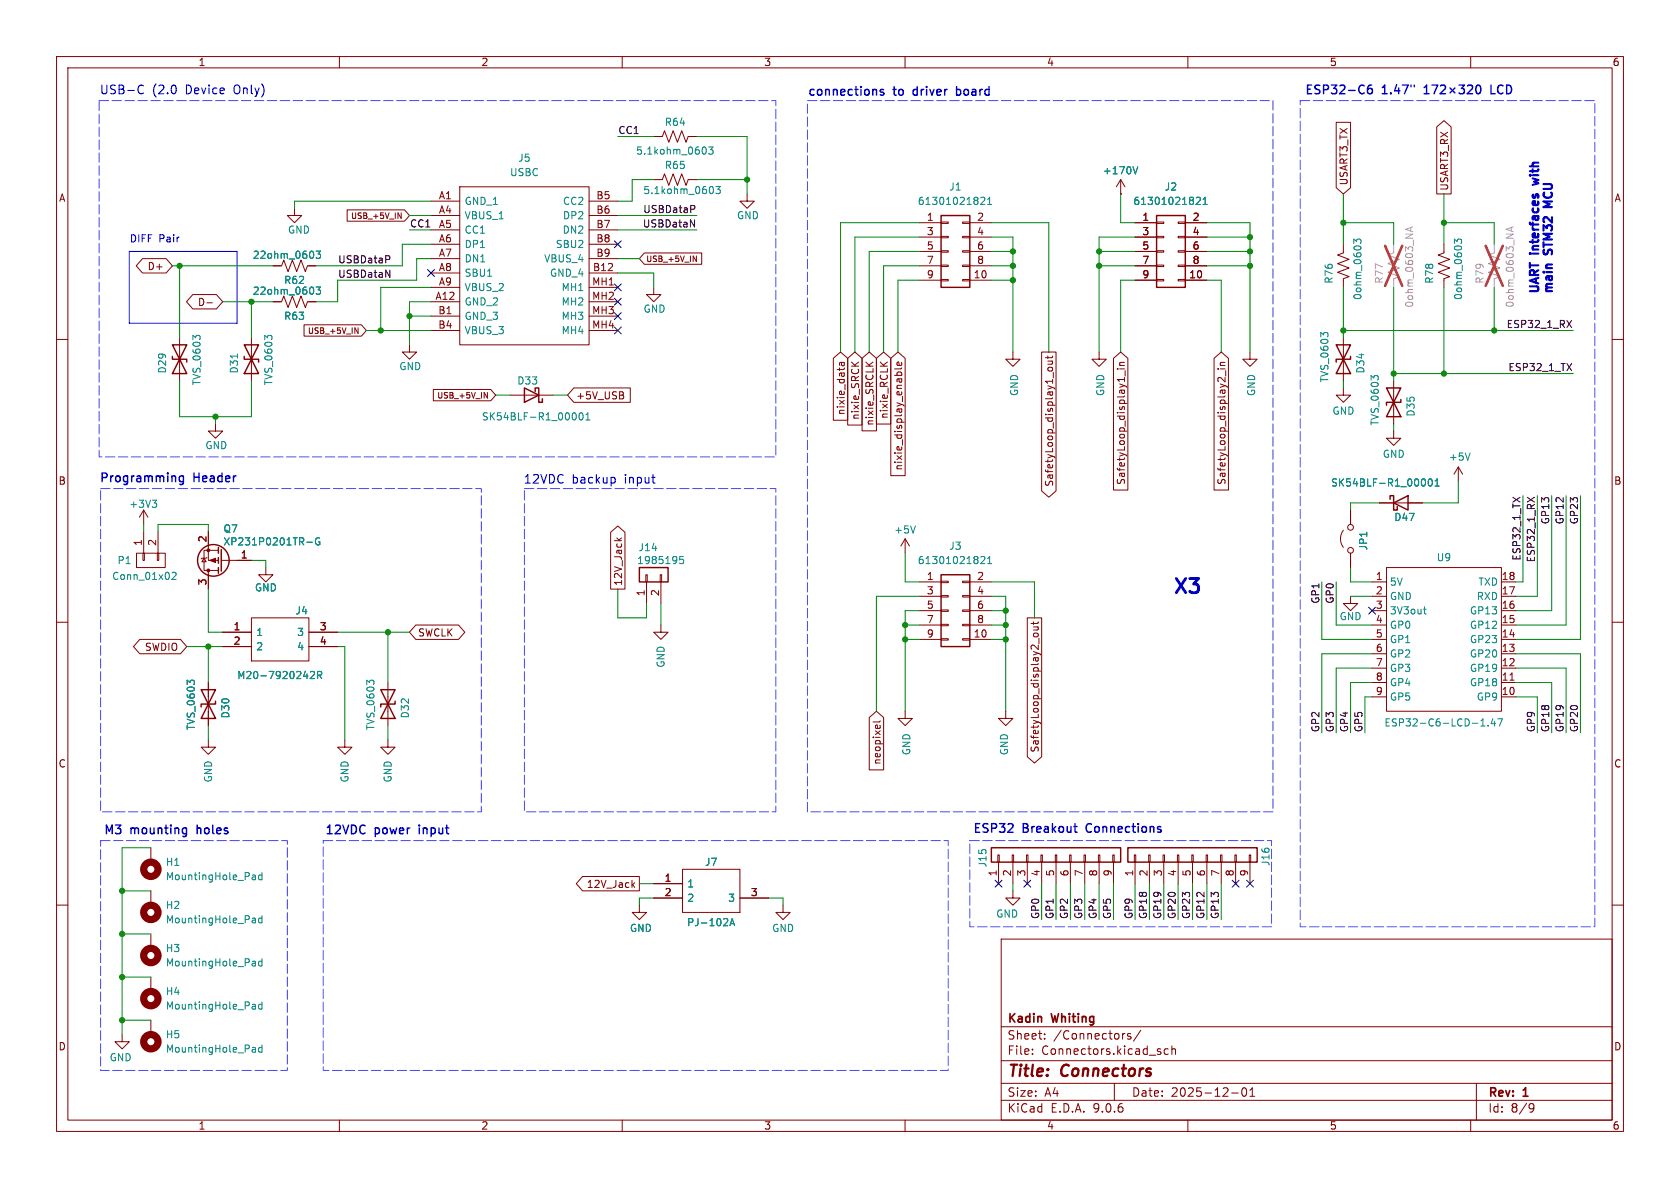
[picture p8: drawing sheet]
<svg xmlns="http://www.w3.org/2000/svg" width="297mm" height="210mm" viewBox="0 0 297 210" stroke-linecap="round" stroke-linejoin="round" font-family="sans-serif">
<g fill="none" stroke="#840000" stroke-width=".18">
<path d="M10 10h277v190h-277zM12 12h273v186h-273zM60 10v2M110 10v2M160 10v2M210 10v2M260 10v2M52.1 36.8v1.3h1.2l-1.2 1.3-1.3-1.3h1.3M61.4 37.1h10.1l.9 1-.9 1h-10.1zM70.4 37.6l.5 1v-1M76.2 35.6h5.1M76.2 38.1h5.1"/>
<path d="M81.3 33h22.8v28h-22.8zM104.1 35.6h5.1M104.1 38.1h5.1M115.6 24.1h1.5l.4-1 .7 2 .8-2 .8 2 .7-2 .8 2 .4-1h1.5M115.6 31.8h1.5l.4-1.1 .7 2.1 .8-2.1 .8 2.1 .7-2.1 .8 2.1 .4-1h1.5M132.1 34.3v1.3h1.2l-1.2 1.2-1.3-1.2h1.3M162.6 39.4h3.8M166.4 39.2h1.2v.3h-1.2zM170.2 39.2h1.2v.3h-1.2zM171.4 39.4h3.9M198.1 34.3h.1M198.1 31.8l-.7 1.2"/>
<path d="M198.1 31.8l.8 1.2M198.1 31.8v2.5M200.7 39.4h3.8M204.5 39.2h1.2v.3h-1.2zM208.3 39.2h1.2v.3h-1.2zM209.5 39.4h3.9M236.2 21.6h2.6v11.6l-1.3 1.1-1.3-1.1zM254 22.4l1.3-1.1 1.2 1.1v11.9h-2.5zM25.2 45.7h4.2l1.1 1.3-1.1 1.3h-4.2l-1.1-1.3zM31.7 59.7v7.6M34.1 52.1h4.2l1.1 1.2-1.1 1.3h-4.2l-1.1-1.3zM36.6 53.5h.9"/>
<path d="M44.4 59.7v7.6M48.3 47h1.5l.4-1 .7 2 .8-2 .8 2 .7-2 .8 2 .4-1h1.5M48.3 53.3h1.5l.4-1 .7 2.1 .8-2.1 .8 2.1 .7-2.1 .8 2.1 .4-1.1h1.5M53.7 57.4h10.2l.9 1-.9 1h-10.2zM62.7 57.9l.6 1v-1M76.2 53.3h5.1M76.2 40.6h5.1M76.2 43.2h5.1M76.2 45.7h5.1M76.2 48.3h5.1M76.2 50.8h5.1M76.2 55.9h5.1"/>
<path d="M76.2 58.4h5.1M104.1 53.3h5.1M104.1 40.6h5.1M104.1 43.2h5.1M104.1 45.7h5.1M104.1 48.3h5.1M104.1 50.8h5.1M104.1 55.9h5.1M104.1 58.4h5.1M113.9 44.7h10.2v2h-10.2l-.9-1zM115.6 50.8v1.3h1.2l-1.2 1.2-1.3-1.2h1.3M122.5 45.2l.6 1v-1"/>
<path d="M162.6 47h3.8M162.6 41.9h3.8M162.6 44.5h3.8M162.6 49.5h3.8M166.4 41.8h1.2v.2h-1.2zM166.4 44.3h1.2v.3h-1.2zM166.4 46.9h1.2v.2h-1.2zM166.4 49.4h1.2v.3h-1.2zM170.2 41.8h1.2v.2h-1.2zM170.2 44.3h1.2v.3h-1.2zM170.2 46.9h1.2v.2h-1.2zM170.2 49.4h1.2v.3h-1.2z"/>
<path d="M171.4 47h3.9M171.4 41.9h3.9M171.4 44.5h3.9M171.4 49.5h3.9M200.7 47h3.8M200.7 41.9h3.8M200.7 44.5h3.8M200.7 49.5h3.8M204.5 41.8h1.2v.2h-1.2zM204.5 44.3h1.2v.3h-1.2zM204.5 46.9h1.2v.2h-1.2zM204.5 49.4h1.2v.3h-1.2z"/>
<path d="M208.3 41.8h1.2v.2h-1.2zM208.3 44.3h1.2v.3h-1.2zM208.3 46.9h1.2v.2h-1.2zM208.3 49.4h1.2v.3h-1.2zM209.5 47h3.9M209.5 41.9h3.9M209.5 44.5h3.9M209.5 49.5h3.9M237.5 43.2v1.5l-1 .4 2 .7-2 .8 2 .8-2 .7 2 .8-1 .4v1.5M237.5 59.7v7.6M255.3 43.2v1.5l-1 .4 2 .7-2 .8 2 .8-2 .7 2 .8-1 .4v1.5M10 60h2"/>
<path d="M38.1 74.9v1.3h1.3l-1.3 1.3-1.3-1.3h1.3M72.4 61v1.2h1.3l-1.3 1.3-1.3-1.3h1.3M76.6 68.8h10.2l.8 1.1-.8 1h-10.2zM85.6 69.4l.6 1v-1M90.2 69.9h7.6M101.4 68.6h10v2.5h-10l-1.1-1.2zM110 69.9l.3 .2-.1 .3-.2 .1M110.1 69.3l.1 .2-.1 .3M147.3 63.3l1.3-1.1 1.3 1.1v11h-2.6zM148.7 64.1l.1 .4 .2 .2 .3-.2-.1-.4M149.3 64.1h-.8v.5M149.9 63.3l1.2-1.1 1.3 1.1v11.8h-2.5z"/>
<path d="M150.5 64l.8 .7M151.8 64l-.7 .5M152.4 63.3l1.3-1.1 1.2 1.1v12.9h-2.5zM153.1 64l.7 .7M154.3 64l-.7 .5M154.9 63.3l1.3-1.1 1.3 1.1v11.7h-2.6zM155.6 64l.7 .7M156.9 64l-.7 .5M157.5 63.3l1.2-1.1 1.3 1.1v20.8h-2.5zM158.6 66.4v-.4l.2-.2 .6 .1v.5M159.4 64.1v.3l-.2 .2-.6-.1v-.4l.3-.1 .1 .6M159.4 65l-.2 .2h-1"/>
<path d="M179.1 62.2v1.3h1.2l-1.2 1.3-1.3-1.3h1.3M184.1 62.2h2.6v24.6l-1.3 1.1-1.3-1.1zM185.2 62.9v.5M185.2 63.8h.9M185.3 65l.5-.1 .2 .1 .1 .3-.3 .3h-.3l-.3-.3zM186 63.8l.1 .2-.1 .3-.8 .1M186.1 62.9l-.2 .3h-1.1M194.3 62.2v1.3h1.3l-1.3 1.3-1.3-1.3h1.3M196.8 63.3l1.3-1.1 1.3 1.1v23.3h-2.6zM197.5 65.2h.1M197.9 65.2h.9M197.9 64.6h.9"/>
<path d="M198.8 64.1h-.8l-.1 .3 .2 .2M198.9 65.5v1M214.6 63.3l1.3-1.1 1.3 1.1v23.3h-2.6zM215.3 65.2h.1M215.7 65.2h.9M215.7 64.6h.9M216.6 64.1h-.8l-.1 .3 .1 .2M216.7 65.5v1M221 62.2v1.3h1.2l-1.2 1.3-1.3-1.3h1.3M237.5 68.6v1.3h1.3l-1.3 1.2-1.3-1.2h1.3M246.4 76.2v1.3h1.2l-1.2 1.2-1.3-1.2h1.3M246.4 67.3v7.6"/>
<path d="M285 60h2M24.1 97.8h5.1v2.5h-5.1zM25.3 97.8h.2v1.3h-.2zM25.4 90.2v2.5M25.4 94v3.8M25.4 90.2l.8 1.2M25.4 90.2l-.8 1.2M27.8 97.8h.3v1.3h-.3zM27.9 94v3.8M36.1 98.7l.3 .6h-.7zM36.6 98.6l-.2 .1h-.7l-.1 .1M36.8 94v5.1h1.8"/>
<path d="M38.6 97.3h-2.5v3.5h2.5M39.1 99.1h5.3M107.9 94.1l1.3-1.1 1.3 1.1v10h-2.6zM109 95.1l.5 .5M109.9 95.1l-.5 .4M160 95.3l-.7 1.2M160 95.3l.8 1.2M160 95.3v2.5M237.5 93.7a2.54 2.54 0 0 0 0 3.1M238.8 90.2v2.5M238.8 97.8v2.5M243.8 88.9h7.7"/>
<path d="M257.8 82.6l-.8 1.2M257.8 82.6l.8 1.2M257.8 82.6v2.5M10 110h2M24.7 113h7.2l1.1 1.3-1.1 1.3h-7.2l-1.1-1.3zM36.8 100.8v3.3M39.4 114.3h5M39.4 111.8h5M44.4 109.2h10.2v7.6h-10.2zM47 100.3v1.3h1.3l-1.3 1.3-1.3-1.3h1.3M54.6 114.3h5.1M54.6 111.8h5.1"/>
<path d="M73.5 110.5h7.6l1.1 1.3-1.1 1.2h-7.6l-1.1-1.2zM114.2 101.6h.2v1.3h-.2zM114.3 102.9v3.8M116.7 101.6h.3v1.3h-.3zM116.8 110.5v1.3h-1.2l1.2 1.2 1.3-1.2h-1.3M116.8 102.9v3.8M162.6 102.9h3.8M162.6 105.4h3.8M162.6 108h3.8M162.6 110.5h3.8M162.6 113h3.8M166.4 102.7h1.2v.3h-1.2z"/>
<path d="M166.4 105.3h1.2v.2h-1.2zM166.4 107.8h1.2v.3h-1.2zM166.4 110.4h1.2v.2h-1.2zM166.4 112.9h1.2v.3h-1.2zM170.2 102.7h1.2v.3h-1.2zM170.2 105.3h1.2v.2h-1.2zM170.2 107.8h1.2v.3h-1.2zM170.2 110.4h1.2v.2h-1.2zM170.2 112.9h1.2v.3h-1.2zM171.4 102.9h3.9M171.4 105.4h3.9M171.4 108h3.9"/>
<path d="M171.4 110.5h3.9M171.4 113h3.9M181.6 109.2h2.6v24.6l-1.3 1.1-1.3-1.1zM182.7 109.9v.5M182.7 110.8h.9M182.8 112l.5-.1 .2 .1 .1 .3-.3 .3h-.4l-.2-.3zM183.4 110.8l.2 .2-.1 .3-.8 .1M183.6 109.9l-.2 .3h-1.1M238.8 105.4v1.3h1.2l-1.2 1.3-1.3-1.3h1.3M242.6 102.9h2.5M242.6 105.4h2.5M242.6 108h2.5"/>
<path d="M242.6 110.5h2.5M242.6 113h2.5M242.6 115.6h2.5M242.6 118.1h2.5M245.1 100.3h20.3v25.4h-20.3zM265.4 102.9h2.6M265.4 105.4h2.6M265.4 108h2.6M265.4 110.5h2.6M265.4 113h2.6M265.4 115.6h2.6M265.4 118.1h2.6"/>
<path d="M285 110h2M36.8 130.8v1.3h-1.2l1.2 1.3 1.3-1.3h-1.3M36.8 120.7v7.6M61 130.8v1.3h-1.3l1.3 1.3 1.2-1.3h-1.2M68.6 130.8v1.3h-1.3l1.3 1.3 1.2-1.3h-1.2M68.6 120.7v7.6M153.7 126.8l1.2-1.1 1.3 1.1v9.3h-2.5zM154.8 128.2h.3l.1 .6M155.6 127.4l-.2 .2h-1.1M160 125.7v1.3h1.3l-1.3 1.3-1.3-1.3h1.3M177.8 125.7v1.3h-1.3l1.3 1.3 1.3-1.3h-1.3M242.6 120.7h2.5"/>
<path d="M242.6 123.2h2.5M265.4 120.7h2.6M265.4 123.2h2.6M266.9 120.2h.8M26.7 149.9v2.5M26.7 157.5v2.5M103 154.9h10v2.6h-10l-1.1-1.3zM111.8 156.4l.4 .5M112.2 156l-.5 .5M115.6 158.8h5M115.6 156.2h5M120.6 153.7h10.2v7.6h-10.2z"/>
<path d="M130.8 158.8h5.1M176.4 151.1h.3v1.3h-.3zM176.5 152.4v3.8M178.9 151.1h.3v1.3h-.3zM179.1 157.5v1.3h1.2l-1.2 1.2-1.3-1.2h1.3M179.1 152.4v3.8M181.5 151.1h.2v1.3h-.2zM181.6 152.4v3.8M184 151.1h.3v1.3h-.3zM184.1 152.4v3.8M186.6 151.1h.2v1.3h-.2zM186.7 152.4v3.8"/>
<path d="M189.1 151.1h.3v1.3h-.3zM189.2 152.4v3.8M191.6 151.1h.3v1.3h-.3zM191.8 152.4v3.8M194.2 151.1h.2v1.3h-.2zM194.3 152.4v3.8M196.7 151.1h.3v1.3h-.3zM196.8 152.4v3.8M200.5 151.1h.3v1.3h-.3zM200.7 152.4v3.8M203.1 151.1h.2v1.3h-.2zM203.2 152.4v3.8"/>
<path d="M205.6 151.1h.3v1.3h-.3zM205.7 152.4v3.8M208.2 151.1h.2v1.3h-.2zM208.3 152.4v3.8M210.7 151.1h.2v1.3h-.2zM210.8 152.4v3.8M213.2 151.1h.3v1.3h-.3zM213.4 152.4v3.8M215.8 151.1h.2v1.3h-.2zM215.9 152.4v3.8M218.3 151.1h.3v1.3h-.3zM218.4 152.4v3.8"/>
<path d="M220.9 151.1h.2v1.3h-.2zM221 152.4v3.8M10 160h2M26.7 165.1v2.5M26.7 172.7v2.6M113 160v1.3h-1.2l1.2 1.3 1.3-1.3h-1.3M138.4 160v1.3h-1.2l1.2 1.3 1.3-1.3h-1.3M177 166h108v32h-108zM285 160h2M21.6 182.9v1.3h-1.3l1.3 1.2 1.3-1.2h-1.3M26.7 180.3v2.6M60 198v2"/>
<path d="M110 198v2M160 198v2M177 194.5h108M177 191.5h108M177 187.5h108M177 181.5h108M182.5 186.3v.1M182.5 185.5v.1M184.7 183.6v.1M184.7 182.8v.1M197 191.5v3M198.7 182.7h.2"/>
<path d="M199.9 182.8l-.4-.1-.2 .2 .1 .2 .5 .2v.3h-.6M201.7 182.1l-1.3 2M205.2 186v.3M206.5 185.5l-.4-.1-.3 .3v.4l.2 .2h.5M207.2 185.5l.2-.1 .3 .1 .1 .9M207.2 184.9v1.5M210 198v2M217.7 193.2h1.2M219.7 192.4l.2-.1a.81 .81 0 0 1 .6 .6 .81 .81 0 0 1-.3 .8l-.2 .1a.81 .81 0 0 1-.3-1.4zM221 193.8h.8M221 192.7l.4-.4v1.5M260 198v2"/>
<path d="M261 191.5v6.5M270.6 195.1l.5 .1a.99 .99 0 0 1-.4 1.4h-.2M271.2 195.7l-.3 .3h-.3"/>
<circle cx="238.8" cy="97.3" r=".51"/>
<circle cx="238.8" cy="93.2" r=".51"/>
</g>
<path d="M246.4 43.2v1.5l-1 .4 2 .7-2 .8 2 .8-2 .7 2 .8-1 .4v1.5M249.4 40.2v.6M249.8 40.1l-1.3 .4 1.3 .5M264.2 43.2v1.5l-1.1 .4 2.1 .7-2.1 .8 2.1 .8-2.1 .7 2.1 .8-1 .4v1.5M267.2 40.2v.6M267.5 40.1l-1.2 .4 1.2 .5" fill="none" stroke="#a1a1a1" stroke-width=".18"/>
<path d="M244.9 43.5l3 7M247.9 43.5l-3 7M262.6 43.5l3.1 7M265.7 43.5l-3.1 7" fill="none" stroke="#ff2626" stroke-width=".46"/>
<g fill="none" stroke="#008484" stroke-width=".18">
<path d="M124.6 26a.79 .79 0 0 1 0 1.2M125.3 26h.8l-.5 .5 .4 .1v.5l-.2 .1-.5-.1M125.8 33a.79 .79 0 0 1 0 1.2M126.5 33h.8l-.4 .4 .4 .2v.5l-.2 .1-.6-.1M173.4 35l.5-.1 .2 .3-.8 .9h.8M174.6 36.1h.7M174.6 35.2l.4-.3v1.2M200.3 29.5l.4 1.2 .4-1.2M211.5 35l.5-.1 .2 .3-.8 .9h.8M212.7 36.1h.7M212.7 35.2l.4-.3v1.2M34.6 59.7l-.5-.4v.8"/>
<path d="M34.7 59.3h.6M47.3 59.7l-.5-.4v.8M47.4 59.3h.6M55.9 44.4h.8l-.5 .5 .4 .1v.5l-.2 .2-.5-.2M55.9 50.7h.8l-.5 .5 .4 .1v.6l-.2 .1-.5-.1M234 59.2l-.5-.4v.8M234.1 58.8h.5M239.3 43v-.7l.5 .4 .1-.4h.6l.1 .2-.1 .5M257.1 43v-.7l.5 .4 .1-.4h.6l.1 .2-.1 .5M42 62.6v.7M101.6 73a.79 .79 0 0 1 0 1.2M102.5 73.1l.2-.1a.68 .68 0 0 1 .4 .6 .68 .68 0 0 1-.4 .6l-.2-.1-.1-.3z"/>
<path d="M103.6 74.2h.7M103.6 73.3l.3-.3v1.2M242.9 66.8l-.5-.4v.8M243 66.5h.5M26.9 88.4h.8l-.4 .5M27.5 88.9l.2 .2v.3l-.2 .3M54.2 95.9h1M56.5 95.1a.59 .59 0 0 0-.8 .6 .59 .59 0 0 0 .8 .6v-.5h-.2M120.8 98.4h-.6l-.1 .6 .2-.1h.4l.2 .2-.1 .4-.2 .1-.5-.1M161.8 93l-.4 1.2M173.4 98.5l.5-.1 .2 .3-.8 .9h.8M174.6 99.6h.7"/>
<path d="M174.6 98.7l.4-.3v1.2M251.7 84.7a.79 .79 0 0 1 0 1.2M252.6 84.8l.2-.1a.68 .68 0 0 1 .4 .6 .68 .68 0 0 1-.4 .6l-.2-.1-.1-.4zM253.7 85.9h.7M253.7 85l.4-.3v1.2M259.9 80.1l-.4 1.3M30.4 101.3l.5-.1 .2 .3-.7 .9h.7M54.9 118.8l.5-.1 .2 .4-.8 .9h.8M56.2 119.4l.6-.1 .1-.2-.1-.3-.6-.1v1.3M56.5 119.4l.4 .6M251.6 107.7h.5M251.8 107.3v1l.3 .2"/>
<path d="M33.6 120.7l-.5-.5v.8M33.7 120.3h.5M65.3 120.7l-.5-.5v.8M65.4 120.3h.6M261.8 128.3h.7M261.8 127.4l.4-.3v1.2M263.1 128.2v.1M263.9 127l-.3 .9h.8M264.2 127.5v.8M264.8 127.1h.8l-.5 1.2M44.7 154.7h.4l.1 .8M45.2 155.5h-.5"/>
<path d="M45.2 155h-.5M46.3 154.2v1.3M46.3 154.7h-.3l-.3 .2 .1 .6h.5M44.7 162.3l.4 .1 .1 .7M44.7 169.9l.4 .1 .1 .8M44.7 177.5l.4 .1 .1 .8M45.2 170.7l-.5 .1M45.2 170.2l-.5 .1M45.2 163.1h-.5M45.2 162.6l-.5 .1M45.2 178.3l-.5 .1M45.2 177.8l-.5 .1"/>
<path d="M46.3 170l-.3-.1-.3 .3 .1 .5h.5M46.3 161.9v1.2M46.3 169.5v1.3M46.3 177.1v1.3M46.3 162.4l-.3-.1-.3 .2 .1 .6h.5M46.3 177.6l-.3-.1-.3 .3 .1 .5h.5M129 163.6l.4-1.2 .5 1.2M129.1 163.3h.7M44.7 185.2h.4l.1 .8M45.2 185.9l-.5 .1M45.2 185.5h-.5M46.3 184.7v1.3"/>
<path d="M46.3 185.2h-.3l-.3 .2 .1 .5h.5"/>
</g>
<g fill="none" stroke="#840000" stroke-width=".25">
<path d="M166.4 38.1h5v12.7h-5zM204.5 38.1h5v12.7h-5zM30.5 61h2.5l-2.5 5h2.5zM30.5 63v.5h2.5v.5M43.2 61h2.5l-2.5 5h2.5zM43.2 63v.5h2.5v.5M92.7 68.6l2.5 1.3-2.5 1.2zM94.6 69.2v-.6h.6v2.5h.7v-.6M236.2 61l2.6 5h-2.6l2.6-5zM238.8 63v.5h-2.6v.5M245.1 68.6l2.5 5.1h-2.5l2.5-5.1zM247.6 70.6v.5h-2.5v.5"/>
<path d="M38.6 96.8v1M38.6 98.6v1M39.1 97.2v3.8M245.7 88.3v-.7h.7v2.6h.6v-.7M246.4 88.9l2.5-1.3v2.6zM38.6 100.3v1M113 100.3h5.1v2.6h-5.1zM166.4 101.6h5v12.7h-5zM35.6 121.9l2.5 5.1h-2.5l2.5-5.1zM38.1 124v.5h-2.5v.5M67.3 121.9l2.5 5.1h-2.5l2.5-5.1zM69.8 124v.5h-2.5v.5"/>
<path d="M175.3 149.9h22.8v2.5h-22.8zM199.4 149.9h22.8v2.5h-22.8z"/>
<circle cx="37.7" cy="99.1" r="2.79"/>
</g>
<g fill="none" stroke="#840000" stroke-width="1.3">
<circle cx="26.7" cy="153.7" r="1.27"/>
<circle cx="26.7" cy="176.5" r="1.27"/>
<circle cx="26.7" cy="168.9" r="1.27"/>
<circle cx="26.7" cy="161.3" r="1.27"/>
<circle cx="26.7" cy="184.1" r="1.27"/>
</g>
<g fill="#840000" stroke="#840000" stroke-width=".18">
<path d="M37.1 99.1l1-.4v.7z"/>
<circle cx="36.8" cy="100.8" r=".25"/>
<circle cx="36.8" cy="97.3" r=".25"/>
</g>
<path d="M122.1 38.9l.7 1.2v-1.2M122.6 36.3l.2 .3v.3l-.2 .1M68.2 47.7l.7 1.3v-1.3M68.7 45.2l.2 .2v.4l-.2 .1M277 56.6l.8 1.3M277.8 56.6l-.8 1.3M270 87.9l1.3 .9M271.3 87.9l-1.3 .9" fill="none" stroke="#000" stroke-width=".18"/>
<path d="M22.9 44.5h19v12.7h-19z" fill="none" stroke="#0000c2" stroke-width=".18"/>
<g fill="none" stroke="#008400" stroke-width=".18">
<path d="M72.4 38.1h3.8M76.2 35.6h-24.1v1.2M109.2 24.1h6.4M109.2 38.1h14M115.6 31.8h-3.8v3.8h-2.6M123.2 24.1h8.9v10.2M123.2 31.8h8.9M162.6 39.4h-14v22.8M175.3 39.4h10.1v22.8M198.1 34.3v5.1h2.6M213.4 39.4h7.6v22.8M237.5 34.3v8.9"/>
<path d="M237.5 39.4h8.9v3.8M255.3 39.4h8.9v3.8M255.3 34.3v8.9M30.5 47h17.8M31.7 47v12.7M39.4 53.3h8.9M44.4 53.3v6.4M64.8 58.4h11.4M72.4 40.6h3.8M72.4 55.9h3.8M76.2 53.3h-3.8v7.7M76.2 45.7h-2.5v3.8h-14v3.8h-3.8"/>
<path d="M76.2 43.2h-5.1v3.8h-15.2M76.2 50.8h-8.9v7.6M109.2 48.3h6.4v2.5M109.2 45.7h3.8M109.2 40.6h14M162.6 49.5h-3.9v12.7M162.6 44.5h-8.9v17.7M162.6 47h-6.4v15.2M162.6 41.9h-11.5v20.3M175.3 41.9h3.8v20.3M175.3 49.5h3.8M175.3 44.5h3.8"/>
<path d="M175.3 47h3.8M194.3 44.5h6.4M194.3 47h6.4M200.7 41.9h-6.4v20.3M200.7 49.5h-2.6v12.7M213.4 49.5h2.5v12.7M213.4 44.5h7.6M213.4 47h7.6M213.4 41.9h7.6M237.5 50.8v8.9M237.5 58.4h40.6M246.4 50.8v16.5"/>
<path d="M255.3 50.8v15.2M264.2 50.8v7.6M31.7 67.3v6.4h12.7v-6.4M38.1 73.7v1.2M87.6 69.9h2.6M97.8 69.9h2.5M237.5 67.3v1.3M246.4 74.9v1.3M246.4 66h31.7M25.4 92.7v1.3M27.9 94v-1.3h8.9v1.3M44.4 99.1h2.6v1.2"/>
<path d="M160 97.8v5.1h2.6M243.8 88.9h-5v1.3M257.8 85.1v3.8h-6.3M269.2 87.6v15.3h-1.2M271.8 87.6v17.8h-3.8M274.3 87.6v20.4h-6.3M276.9 87.6v22.9h-8.9M279.4 87.6v25.4h-11.4M33 114.3h6.4M36.8 104.1v7.7h2.6M36.8 114.3v6.4M59.7 114.3h1.3v16.5"/>
<path d="M59.7 111.8h12.7M68.6 111.8v8.9M109.2 104.1v5.1h5.1v-2.5M116.8 106.7v3.8M160 110.5h2.6M160 113h2.6M162.6 105.4h-7.7v20.3M162.6 108h-2.6v17.7M175.3 105.4h2.5v20.3M175.3 110.5h2.5M175.3 113h2.5M175.3 102.9h7.6v6.3"/>
<path d="M175.3 108h2.5M233.7 102.9v10.1h8.9M236.2 102.9v7.6h6.4M238.8 105.4h3.8M238.8 100.3v2.6h3.8M242.6 118.1h-6.4v11.4M242.6 115.6h-8.9v13.9M268 118.1h8.9v11.4M268 115.6h11.4v13.9M36.8 128.3v2.5M68.6 128.3v2.5M242.6 123.2h-1.3v6.3"/>
<path d="M242.6 120.7h-3.8v8.8M268 120.7h6.3v8.8M268 123.2h3.8v6.3M21.6 157.5h5.1M26.7 149.9h-5.1v33M113 156.2h2.6M115.6 158.8h-2.6v1.2M135.9 158.8h2.5v1.2M179.1 156.2v1.3M184.1 156.2v6.4M186.7 156.2v6.4M189.2 156.2v6.4"/>
<path d="M191.8 156.2v6.4M194.3 156.2v6.4M196.8 156.2v6.4M200.7 156.2v6.4M203.2 156.2v6.4M205.7 156.2v6.4M208.3 156.2v6.4M210.8 156.2v6.4M213.4 156.2v6.4M215.9 156.2v6.4M21.6 165.1h5.1M21.6 172.7h5.1"/>
<path d="M21.6 180.3h5.1"/>
</g>
<g fill="none" stroke="#000084" stroke-width=".18">
<path d="M75.6 47.7l1.2 1.2M76.8 47.7l-1.2 1.2M108.6 52.7l1.2 1.2M108.6 55.3l1.2 1.2M108.6 50.2l1.2 1.2M108.6 42.6l1.2 1.2M108.6 57.8l1.2 1.2M109.8 52.7l-1.2 1.2M109.8 55.3l-1.2 1.2M109.8 50.2l-1.2 1.2M109.8 42.6l-1.2 1.2M109.8 57.8l-1.2 1.2"/>
<path d="M242 107.3l1.2 1.3M243.2 107.3l-1.2 1.3M175.9 155.6l1.2 1.2M177.1 155.6l-1.2 1.2M181 155.6l1.2 1.2M182.2 155.6l-1.2 1.2M217.8 155.6l1.2 1.2M219 155.6l-1.2 1.2M220.4 155.6l1.2 1.2M221.6 155.6l-1.2 1.2"/>
</g>
<g fill="none" stroke="#0000c2" stroke-width=".25">
<path d="M154.5 15.8h.2l.3 .2v.8M156.2 15.9l-.4-.1-.2 .2 .1 .2 .5 .2v.4h-.6M169.1 16.8h.4M169.1 15.3v1.5M169.5 15.8l-.4 .1M242.5 15a.6 .6 0 0 0-.7 .7v.6l.1 .2 .4 .1 .3-.2v-.5l-.1-.2-.5-.1-.2 .3M250 15v.3M251.8 16.6h.8M251.8 15.5l.4-.5v1.6M253.1 15h1.1l-.7 1.6M254.7 15.2l.6-.2 .2 .2v.3l-.9 1.1h.9M256.3 15.6l.9 .8"/>
<path d="M257.2 15.6l-.9 .8M257.9 15h1l-.5 .6 .4 .2v.6l-.2 .2h-.4l-.3-.2M259.5 15.2l.5-.2 .3 .2v.3l-.9 1.1h.9M261.1 15.2l.2-.2a.83 .83 0 0 1 .6 .7 .83 .83 0 0 1-.3 .8l-.2 .1a.82 .82 0 0 1-.3-1.4zM263.6 15v1.6h.7M30.8 84.1l.2 .3v.7M32.4 84.1v1.3l-.3 .3-.3-.1M32.4 84.2l-.4-.1-.3 .3v.5l.1 .2h.6M32.4 147.3h.6M32.4 146.4h.6M33 146.4v1.2l-.3 .3-.4-.1M189.8 146.1h.6"/>
<path d="M190 145.6v1.3l.4 .2M204.9 146.1l.3 .1M204.9 146.6l.3 .1 .1 .2-.2 .2h-.3"/>
</g>
<path d="M24.7 15.1l.4-.1 .2 .2M25.3 16.4l-.2 .2-.4-.1M108.6 84.5l.2 .2v.4l-.2 .2" fill="none" stroke="#0000c2" stroke-width=".19"/>
<path d="M271 34.4v.5M271.2 32.1l.8 .3-1 .3M271.4 34.9l.1-.5 .2-.1 .3 .2-.1 .5M273.9 36.1l-1 .5h1.5M274.4 46.8h-.8l-.2 .2" fill="none" stroke="#0000c2" stroke-width=".38"/>
<path d="M17.5 17.8h119.7v63h-119.7zM142.7 17.8h82.3v125.7h-82.3zM229.9 17.8h52v146h-52zM17.8 86.4h67.3v57.1h-67.3zM92.7 86.4h44.5v57.1h-44.5zM17.8 148.6h33v40.6h-33zM57.1 148.6h110.5v40.6h-110.5zM171.4 148.6h53.4v15.2h-53.4z" fill="none" stroke="#4849ff" stroke-width=".18" stroke-dasharray="1.7 .6"/>
<g fill="#008400" stroke="#008400" stroke-width=".18">
<circle cx="179.1" cy="47" r=".46"/>
<circle cx="179.1" cy="44.5" r=".46"/>
<circle cx="179.1" cy="49.5" r=".46"/>
<circle cx="177.8" cy="113" r=".46"/>
<circle cx="160" cy="113" r=".46"/>
<circle cx="160" cy="110.5" r=".46"/>
<circle cx="177.8" cy="108" r=".46"/>
<circle cx="177.8" cy="110.5" r=".46"/>
<circle cx="194.3" cy="47" r=".46"/>
<circle cx="221" cy="44.5" r=".46"/>
<circle cx="194.3" cy="44.5" r=".46"/>
<circle cx="255.3" cy="39.4" r=".46"/>
<circle cx="237.5" cy="39.4" r=".46"/>
<circle cx="221" cy="47" r=".46"/>
<circle cx="221" cy="41.9" r=".46"/>
<circle cx="255.3" cy="66" r=".46"/>
<circle cx="246.4" cy="66" r=".46"/>
<circle cx="264.2" cy="58.4" r=".46"/>
<circle cx="237.5" cy="58.4" r=".46"/>
<circle cx="68.6" cy="111.8" r=".46"/>
<circle cx="72.4" cy="55.9" r=".46"/>
<circle cx="132.1" cy="31.8" r=".46"/>
<circle cx="36.8" cy="114.3" r=".46"/>
<circle cx="31.7" cy="47" r=".46"/>
<circle cx="44.4" cy="53.3" r=".46"/>
<circle cx="38.1" cy="73.7" r=".46"/>
<circle cx="67.3" cy="58.4" r=".46"/>
<circle cx="21.6" cy="157.5" r=".46"/>
<circle cx="21.6" cy="165.1" r=".46"/>
<circle cx="21.6" cy="172.7" r=".46"/>
<circle cx="21.6" cy="180.3" r=".46"/>
</g>
<text font-size="3.5" fill="#0000c2" x="207.3" y="105.6">X3</text>
<g font-size="2.8" fill="#840000">
<text x="178" y="190.9">Title:</text>
<text x="187.7" y="190.9">Connectors</text>
</g>
<g font-size="2.1" fill="#0000c2">
<text x="17.5" y="16.8">USB-C</text>
<text x="26.9" y="16.8">(2.0</text>
<text x="33" y="16.8">Device</text>
<text x="41.8" y="16.8">Only)</text>
<text x="142.7" y="17">connections</text>
<text x="158" y="17">to</text>
<text x="161.9" y="17">driver</text>
<text x="169.9" y="17">board</text>
<text x="230.6" y="16.8">ESP32-C6</text>
<text x="244.4" y="16.8">1.47&quot;</text>
<text x="264.4" y="16.8">LCD</text>
<text x="272.2" y="31.5" transform="rotate(-90 272.2 31.5)">with</text>
<text x="274.6" y="35.6" transform="rotate(-90 274.6 35.6)">MCU</text>
<text x="272.2" y="44.6" transform="rotate(-90 272.2 44.6)">interfaces</text>
<text x="274.6" y="44.7" transform="rotate(-90 274.6 44.7)">STM32</text>
<text x="272.2" y="52.1" transform="rotate(-90 272.2 52.1)">UART</text>
<text x="274.6" y="52.1" transform="rotate(-90 274.6 52.1)">main</text>
<text x="17.5" y="85.3">Programming</text>
<text x="34.2" y="85.3">Header</text>
<text x="92.5" y="85.6">12VDC</text>
<text x="101.1" y="85.6">backup</text>
<text x="110.6" y="85.6">input</text>
<text x="18.3" y="147.6">M3</text>
<text x="23.1" y="147.6">mounting</text>
<text x="35.2" y="147.6">holes</text>
<text x="57.4" y="147.6">12VDC</text>
<text x="66.3" y="147.6">power</text>
<text x="74.5" y="147.6">input</text>
<text x="172" y="147.3">ESP32</text>
<text x="180.8" y="147.3">Breakout</text>
<text x="192.4" y="147.3">Connections</text>
</g>
<g font-size="2.1" fill="#840000">
<text x="178" y="184">Sheet:</text>
<text x="178" y="181.2">Kadin</text>
<text x="186" y="181.2">Whiting</text>
<text x="186.2" y="184">/Connectors/</text>
<text x="178" y="186.7">File:</text>
<text x="184.1" y="186.7">Connectors.kicad_sch</text>
<text x="178" y="196.9">KiCad</text>
<text x="178" y="194.1">Size:</text>
<text x="184.7" y="194.1">A4</text>
<text x="185.7" y="196.9">E.D.A.</text>
<text x="193.3" y="196.9">9.0.6</text>
<text x="200" y="194.1">Date:</text>
<text x="207" y="194.1">2025-12-01</text>
<text x="263" y="194.3">Rev:</text>
<text x="263" y="196.9">Id:</text>
<text x="267.1" y="196.9">8/9</text>
<text x="269.4" y="194.3">1</text>
</g>
<g font-size="1.8" fill="#840000">
<text x="35" y="11.9">1</text>
<text x="85" y="11.9">2</text>
<text x="135" y="11.9">3</text>
<text x="185" y="11.9">4</text>
<text x="235" y="11.9">5</text>
<text x="285" y="11.9">6</text>
<text x="10.3" y="35.9">A</text>
<text x="77.5" y="35.3">A1</text>
<text x="105.3" y="35.3">B5</text>
<text x="238.4" y="32.9" transform="rotate(-90 238.4 32.9)">USART3_TX</text>
<text x="256.2" y="33.8" transform="rotate(-90 256.2 33.8)">USART3_RX</text>
<text x="285.3" y="35.9">A</text>
<text x="77.5" y="37.8">A4</text>
<text x="77.5" y="40.4">A5</text>
<text x="105.3" y="37.8">B6</text>
<text x="105.3" y="40.4">B7</text>
<text x="163.8" y="39.1">1</text>
<text x="163.8" y="41.7">3</text>
<text x="172.6" y="39.1">2</text>
<text x="172.6" y="41.7">4</text>
<text x="201.9" y="39.1">1</text>
<text x="201.9" y="41.7">3</text>
<text x="210.7" y="39.1">2</text>
<text x="210.7" y="41.7">4</text>
<text x="26" y="47.9">D+</text>
<text x="77.5" y="42.9">A6</text>
<text x="77.5" y="45.5">A7</text>
<text x="105.3" y="42.9">B8</text>
<text x="105.3" y="45.5">B9</text>
<text x="163.8" y="44.2">5</text>
<text x="163.8" y="46.7">7</text>
<text x="172.6" y="44.2">6</text>
<text x="172.6" y="46.7">8</text>
<text x="201.9" y="44.2">5</text>
<text x="201.9" y="46.7">7</text>
<text x="210.7" y="44.2">6</text>
<text x="210.7" y="46.7">8</text>
<text x="76.9" y="53.1">A12</text>
<text x="77.5" y="48">A8</text>
<text x="77.5" y="50.5">A9</text>
<text x="104.6" y="50.5">MH1</text>
<text x="104.6" y="53.1">MH2</text>
<text x="104.7" y="48">B12</text>
<text x="163.8" y="49.3">9</text>
<text x="172" y="49.3">10</text>
<text x="201.9" y="49.3">9</text>
<text x="210.1" y="49.3">10</text>
<text x="34.9" y="54.3">D-</text>
<text x="77.4" y="55.6">B1</text>
<text x="77.4" y="58.2">B4</text>
<text x="104.6" y="55.6">MH3</text>
<text x="104.6" y="58.2">MH4</text>
<text x="101.8" y="70.8">+5V_USB</text>
<text x="149.5" y="73.5" transform="rotate(-90 149.5 73.5)">nixie_data</text>
<text x="152.1" y="74.3" transform="rotate(-90 152.1 74.3)">nixie_SRCK</text>
<text x="154.6" y="75.4" transform="rotate(-90 154.6 75.4)">nixie_SRCLK</text>
<text x="157.2" y="74.1" transform="rotate(-90 157.2 74.1)">nixie_RCLK</text>
<text x="159.7" y="83.3" transform="rotate(-90 159.7 83.3)">nixie_display_enable</text>
<text x="10.3" y="85.9">B</text>
<text x="186.4" y="86.1" transform="rotate(-90 186.4 86.1)">SafetyLoop_display1_out</text>
<text x="199.1" y="85.8" transform="rotate(-90 199.1 85.8)">SafetyLoop_display1_in</text>
<text x="216.9" y="85.8" transform="rotate(-90 216.9 85.8)">SafetyLoop_display2_in</text>
<text x="285.3" y="85.9">B</text>
<text x="36.6" y="96" transform="rotate(-90 36.6 96)">2</text>
<text x="25.1" y="96.6" transform="rotate(-90 25.1 96.6)">1</text>
<text x="27.7" y="96.6" transform="rotate(-90 27.7 96.6)">2</text>
<text x="42.5" y="98.8">1</text>
<text x="36.6" y="103.6" transform="rotate(-90 36.6 103.6)">3</text>
<text x="110.2" y="103.7" transform="rotate(-90 110.2 103.7)">12V_Jack</text>
<text x="114" y="105.5" transform="rotate(-90 114 105.5)">1</text>
<text x="116.6" y="105.5" transform="rotate(-90 116.6 105.5)">2</text>
<text x="163.8" y="102.6">1</text>
<text x="163.8" y="105.2">3</text>
<text x="163.8" y="107.7">5</text>
<text x="172.6" y="102.6">2</text>
<text x="172.6" y="105.2">4</text>
<text x="172.6" y="107.7">6</text>
<text x="243.1" y="102.6">1</text>
<text x="243.1" y="105.2">2</text>
<text x="243.1" y="107.7">3</text>
<text x="265.4" y="102.6">18</text>
<text x="265.4" y="105.2">17</text>
<text x="265.4" y="107.7">16</text>
<text x="41.2" y="111.5">1</text>
<text x="56.4" y="111.5">3</text>
<text x="73.8" y="112.7">SWCLK</text>
<text x="163.8" y="110.2">7</text>
<text x="163.8" y="112.8">9</text>
<text x="172" y="112.8">10</text>
<text x="172.6" y="110.2">8</text>
<text x="243.1" y="110.2">4</text>
<text x="243.1" y="112.8">5</text>
<text x="265.4" y="110.2">15</text>
<text x="265.4" y="112.8">14</text>
<text x="25.5" y="115.3">SWDIO</text>
<text x="41.2" y="114">2</text>
<text x="56.4" y="114">4</text>
<text x="243.1" y="115.3">6</text>
<text x="243.1" y="117.9">7</text>
<text x="265.4" y="115.3">13</text>
<text x="265.4" y="117.9">12</text>
<text x="243.1" y="120.4">8</text>
<text x="243.1" y="122.9">9</text>
<text x="265.4" y="120.4">11</text>
<text x="265.4" y="122.9">10</text>
<text x="10.3" y="135.9">C</text>
<text x="155.9" y="135.3" transform="rotate(-90 155.9 135.3)">neopixel</text>
<text x="183.8" y="133.1" transform="rotate(-90 183.8 133.1)">SafetyLoop_display2_out</text>
<text x="285.3" y="135.9">C</text>
<text x="117.4" y="156">1</text>
<text x="176.3" y="155" transform="rotate(-90 176.3 155)">1</text>
<text x="178.8" y="155" transform="rotate(-90 178.8 155)">2</text>
<text x="181.4" y="155" transform="rotate(-90 181.4 155)">3</text>
<text x="183.9" y="155" transform="rotate(-90 183.9 155)">4</text>
<text x="186.4" y="155" transform="rotate(-90 186.4 155)">5</text>
<text x="189" y="155" transform="rotate(-90 189 155)">6</text>
<text x="191.5" y="155" transform="rotate(-90 191.5 155)">7</text>
<text x="194.1" y="155" transform="rotate(-90 194.1 155)">8</text>
<text x="196.6" y="155" transform="rotate(-90 196.6 155)">9</text>
<text x="200.4" y="155" transform="rotate(-90 200.4 155)">1</text>
<text x="202.9" y="155" transform="rotate(-90 202.9 155)">2</text>
<text x="205.5" y="155" transform="rotate(-90 205.5 155)">3</text>
<text x="208" y="155" transform="rotate(-90 208 155)">4</text>
<text x="210.6" y="155" transform="rotate(-90 210.6 155)">5</text>
<text x="213.1" y="155" transform="rotate(-90 213.1 155)">6</text>
<text x="215.6" y="155" transform="rotate(-90 215.6 155)">7</text>
<text x="218.2" y="155" transform="rotate(-90 218.2 155)">8</text>
<text x="220.7" y="155" transform="rotate(-90 220.7 155)">9</text>
<text x="103.6" y="157.2">12V_Jack</text>
<text x="117.4" y="158.5">2</text>
<text x="132.6" y="158.5">3</text>
<text x="10.3" y="185.9">D</text>
<text x="285.3" y="185.9">D</text>
<text x="35" y="199.9">1</text>
<text x="85" y="199.9">2</text>
<text x="135" y="199.9">3</text>
<text x="185" y="199.9">4</text>
<text x="235" y="199.9">5</text>
<text x="285" y="199.9">6</text>
</g>
<g font-size="1.8">
<text x="109.2" y="23.8">CC1</text>
<text x="72.4" y="40.3">CC1</text>
<text x="113.6" y="40.3">USBDataN</text>
<text x="113.6" y="37.8">USBDataP</text>
<text x="59.7" y="46.6">USBDataP</text>
<text x="59.7" y="49.2">USBDataN</text>
<text x="266.3" y="58.1">ESP32_1_RX</text>
<text x="266.6" y="65.7">ESP32_1_TX</text>
<text x="274" y="92.8" transform="rotate(-90 274 92.8)">GP13</text>
<text x="276.5" y="92.8" transform="rotate(-90 276.5 92.8)">GP12</text>
<text x="279.1" y="92.8" transform="rotate(-90 279.1 92.8)">GP23</text>
<text x="268.9" y="99.2" transform="rotate(-90 268.9 99.2)">ESP32_1_TX</text>
<text x="271.4" y="99.5" transform="rotate(-90 271.4 99.5)">ESP32_1_RX</text>
<text x="233.3" y="106.8" transform="rotate(-90 233.3 106.8)">GP1</text>
<text x="235.9" y="106.8" transform="rotate(-90 235.9 106.8)">GP0</text>
<text x="233.3" y="129.5" transform="rotate(-90 233.3 129.5)">GP2</text>
<text x="235.9" y="129.5" transform="rotate(-90 235.9 129.5)">GP3</text>
<text x="238.4" y="129.5" transform="rotate(-90 238.4 129.5)">GP4</text>
<text x="241" y="129.5" transform="rotate(-90 241 129.5)">GP5</text>
<text x="271.4" y="129.5" transform="rotate(-90 271.4 129.5)">GP9</text>
<text x="274" y="129.5" transform="rotate(-90 274 129.5)">GP18</text>
<text x="276.5" y="129.5" transform="rotate(-90 276.5 129.5)">GP19</text>
<text x="279.1" y="129.5" transform="rotate(-90 279.1 129.5)">GP20</text>
<text x="183.8" y="162.6" transform="rotate(-90 183.8 162.6)">GP0</text>
<text x="186.3" y="162.6" transform="rotate(-90 186.3 162.6)">GP1</text>
<text x="188.9" y="162.6" transform="rotate(-90 188.9 162.6)">GP2</text>
<text x="191.4" y="162.6" transform="rotate(-90 191.4 162.6)">GP3</text>
<text x="194" y="162.6" transform="rotate(-90 194 162.6)">GP4</text>
<text x="196.5" y="162.6" transform="rotate(-90 196.5 162.6)">GP5</text>
<text x="200.3" y="162.6" transform="rotate(-90 200.3 162.6)">GP9</text>
<text x="202.9" y="162.6" transform="rotate(-90 202.9 162.6)">GP18</text>
<text x="205.4" y="162.6" transform="rotate(-90 205.4 162.6)">GP19</text>
<text x="207.9" y="162.6" transform="rotate(-90 207.9 162.6)">GP20</text>
<text x="210.5" y="162.6" transform="rotate(-90 210.5 162.6)">GP23</text>
<text x="213" y="162.6" transform="rotate(-90 213 162.6)">GP12</text>
<text x="215.6" y="162.6" transform="rotate(-90 215.6 162.6)">GP13</text>
</g>
<g font-size="1.8" fill="#008484">
<text x="117.4" y="22.5">R64</text>
<text x="91.5" y="28.8">J5</text>
<text x="112.4" y="27.5">5.1kohm_0603</text>
<text x="90.1" y="31.3">USBC</text>
<text x="113.6" y="34.5">5.1kohm_0603</text>
<text x="117.4" y="30.1">R65</text>
<text x="167.7" y="33.9">J1</text>
<text x="194.9" y="31">+170V</text>
<text x="205.8" y="33.9">J2</text>
<text x="50.8" y="41.5">GND</text>
<text x="82" y="36.4">GND_1</text>
<text x="82" y="39">VBUS_1</text>
<text x="82" y="41.5">CC1</text>
<text x="99.4" y="41.5">DN2</text>
<text x="99.4" y="36.4">CC2</text>
<text x="99.4" y="39">DP2</text>
<text x="130.2" y="39">GND</text>
<text x="162.2" y="36.4">61301021821</text>
<text x="200.3" y="36.4">61301021821</text>
<text x="44.6" y="45.9">22ohm_0603</text>
<text x="82" y="44">DP1</text>
<text x="82" y="46.6">DN1</text>
<text x="96.1" y="46.6">VBUS_4</text>
<text x="98.2" y="44">SBU2</text>
<text x="44.6" y="52.3">22ohm_0603</text>
<text x="50.1" y="50.4">R62</text>
<text x="82" y="49.1">SBU1</text>
<text x="82" y="51.7">VBUS_2</text>
<text x="97.1" y="49.1">GND_4</text>
<text x="99.2" y="51.7">MH1</text>
<text x="235.8" y="50.3" transform="rotate(-90 235.8 50.3)">R76</text>
<text x="240.9" y="53.1" transform="rotate(-90 240.9 53.1)">0ohm_0603</text>
<text x="253.6" y="50.3" transform="rotate(-90 253.6 50.3)">R78</text>
<text x="258.7" y="53.1" transform="rotate(-90 258.7 53.1)">0ohm_0603</text>
<text x="50.1" y="56.7">R63</text>
<text x="82" y="54.2">GND_2</text>
<text x="82" y="56.7">GND_3</text>
<text x="82" y="59.3">VBUS_3</text>
<text x="99.2" y="54.2">MH2</text>
<text x="99.2" y="56.7">MH3</text>
<text x="99.2" y="59.3">MH4</text>
<text x="113.7" y="55.5">GND</text>
<text x="70.5" y="65.6">GND</text>
<text x="29.6" y="66.1" transform="rotate(-90 29.6 66.1)">D29</text>
<text x="35.7" y="68.2" transform="rotate(-90 35.7 68.2)">TVS_0603</text>
<text x="42.3" y="66.1" transform="rotate(-90 42.3 66.1)">D31</text>
<text x="48.4" y="68.2" transform="rotate(-90 48.4 68.2)">TVS_0603</text>
<text x="91.3" y="68.2">D33</text>
<text x="180.2" y="70.1" transform="rotate(-90 180.2 70.1)">GND</text>
<text x="195.4" y="70.1" transform="rotate(-90 195.4 70.1)">GND</text>
<text x="222.1" y="70.1" transform="rotate(-90 222.1 70.1)">GND</text>
<text x="235.1" y="67.7" transform="rotate(-90 235.1 67.7)">TVS_0603</text>
<text x="241.4" y="66.1" transform="rotate(-90 241.4 66.1)">D34</text>
<text x="85.1" y="74.5">SK54BLF-R1_00001</text>
<text x="235.5" y="73.5">GND</text>
<text x="243.9" y="75.3" transform="rotate(-90 243.9 75.3)">TVS_0603</text>
<text x="250.3" y="73.8" transform="rotate(-90 250.3 73.8)">D35</text>
<text x="36.2" y="79.6">GND</text>
<text x="244.4" y="81.1">GND</text>
<text x="256" y="81.6">+5V</text>
<text x="22.8" y="90">+3V3</text>
<text x="235.2" y="86.2">SK54BLF-R1_00001</text>
<text x="39.4" y="94.3">Q7</text>
<text x="158" y="94.5">+5V</text>
<text x="246.4" y="92.3">D47</text>
<text x="20.7" y="99.9">P1</text>
<text x="39.4" y="96.6">XP231P0201TR-G</text>
<text x="112.5" y="99.9">1985195</text>
<text x="112.8" y="97.6">J14</text>
<text x="162.2" y="99.9">61301021821</text>
<text x="167.7" y="97.4">J3</text>
<text x="241.9" y="97.4" transform="rotate(-90 241.9 97.4)">JP1</text>
<text x="253.9" y="99.4">U9</text>
<text x="19.7" y="102.7">Conn_01x02</text>
<text x="45" y="104.7">GND</text>
<text x="245.6" y="103.7">5V</text>
<text x="245.6" y="106.3">GND</text>
<text x="261" y="106.3">RXD</text>
<text x="261.3" y="103.7">TXD</text>
<text x="45.2" y="112.6">1</text>
<text x="52.1" y="108.8">J4</text>
<text x="52.4" y="112.6">3</text>
<text x="236.7" y="109.8">GND</text>
<text x="245.6" y="108.8">3V3out</text>
<text x="245.6" y="111.4">GP0</text>
<text x="245.6" y="113.9">GP1</text>
<text x="259.8" y="108.8">GP13</text>
<text x="259.8" y="111.4">GP12</text>
<text x="259.8" y="113.9">GP23</text>
<text x="45.2" y="115.2">2</text>
<text x="52.4" y="115.2">4</text>
<text x="117.7" y="118.1" transform="rotate(-90 117.7 118.1)">GND</text>
<text x="245.6" y="116.4">GP2</text>
<text x="245.6" y="119">GP3</text>
<text x="259.8" y="116.4">GP20</text>
<text x="259.8" y="119">GP19</text>
<text x="41.8" y="120.2">M20-7920242R</text>
<text x="245.6" y="121.5">GP4</text>
<text x="245.6" y="124.1">GP5</text>
<text x="259.8" y="121.5">GP18</text>
<text x="261" y="124.1">GP9</text>
<text x="34.6" y="129.2" transform="rotate(-90 34.6 129.2)">TVS_0603</text>
<text x="40.7" y="127.1" transform="rotate(-90 40.7 127.1)">D30</text>
<text x="66.4" y="129.2" transform="rotate(-90 66.4 129.2)">TVS_0603</text>
<text x="72.5" y="127.1" transform="rotate(-90 72.5 127.1)">D32</text>
<text x="244.6" y="128.6">ESP32-C6-LCD-1.47</text>
<text x="161.1" y="133.6" transform="rotate(-90 161.1 133.6)">GND</text>
<text x="178.4" y="133.6" transform="rotate(-90 178.4 133.6)">GND</text>
<text x="37.7" y="138.4" transform="rotate(-90 37.7 138.4)">GND</text>
<text x="61.8" y="138.4" transform="rotate(-90 61.8 138.4)">GND</text>
<text x="69.4" y="138.4" transform="rotate(-90 69.4 138.4)">GND</text>
<text x="29.2" y="153.3">H1</text>
<text x="29.2" y="155.8">MountingHole_Pad</text>
<text x="124.5" y="153.3">J7</text>
<text x="174.6" y="153.4" transform="rotate(-90 174.6 153.4)">J15</text>
<text x="224.6" y="153.2" transform="rotate(-90 224.6 153.2)">J16</text>
<text x="29.2" y="160.9">H2</text>
<text x="121.4" y="159.6">2</text>
<text x="121.4" y="157.1">1</text>
<text x="128.6" y="159.6">3</text>
<text x="29.2" y="163.4">MountingHole_Pad</text>
<text x="111.3" y="164.9">GND</text>
<text x="121.4" y="163.9">PJ-102A</text>
<text x="136.4" y="164.9">GND</text>
<text x="176" y="162.4">GND</text>
<text x="29.2" y="168.5">H3</text>
<text x="29.2" y="171">MountingHole_Pad</text>
<text x="29.2" y="176.1">H4</text>
<text x="29.2" y="178.7">MountingHole_Pad</text>
<text x="29.2" y="183.7">H5</text>
<text x="19.3" y="187.8">GND</text>
<text x="29.2" y="186.3">MountingHole_Pad</text>
</g>
<g font-size="1.8" fill="#0000c2">
<text x="22.9" y="42.9">DIFF</text>
<text x="28.1" y="42.9">Pair</text>
</g>
<g font-size="1.8" fill="#a1a1a1">
<text x="244.7" y="50.3" transform="rotate(-90 244.7 50.3)">R77</text>
<text x="262.5" y="50.3" transform="rotate(-90 262.5 50.3)">R79</text>
<text x="250" y="54.5" transform="rotate(-90 250 54.5)">0ohm_0603_NA</text>
<text x="267.8" y="54.5" transform="rotate(-90 267.8 54.5)">0ohm_0603_NA</text>
</g>
<g font-size="1.4" fill="#840000">
<text x="61.9" y="38.9">USB_+5V_IN</text>
<text x="114.2" y="46.5">USB_+5V_IN</text>
<text x="54.3" y="59.2">USB_+5V_IN</text>
<text x="77.2" y="70.7">USB_+5V_IN</text>
</g>
</svg>
